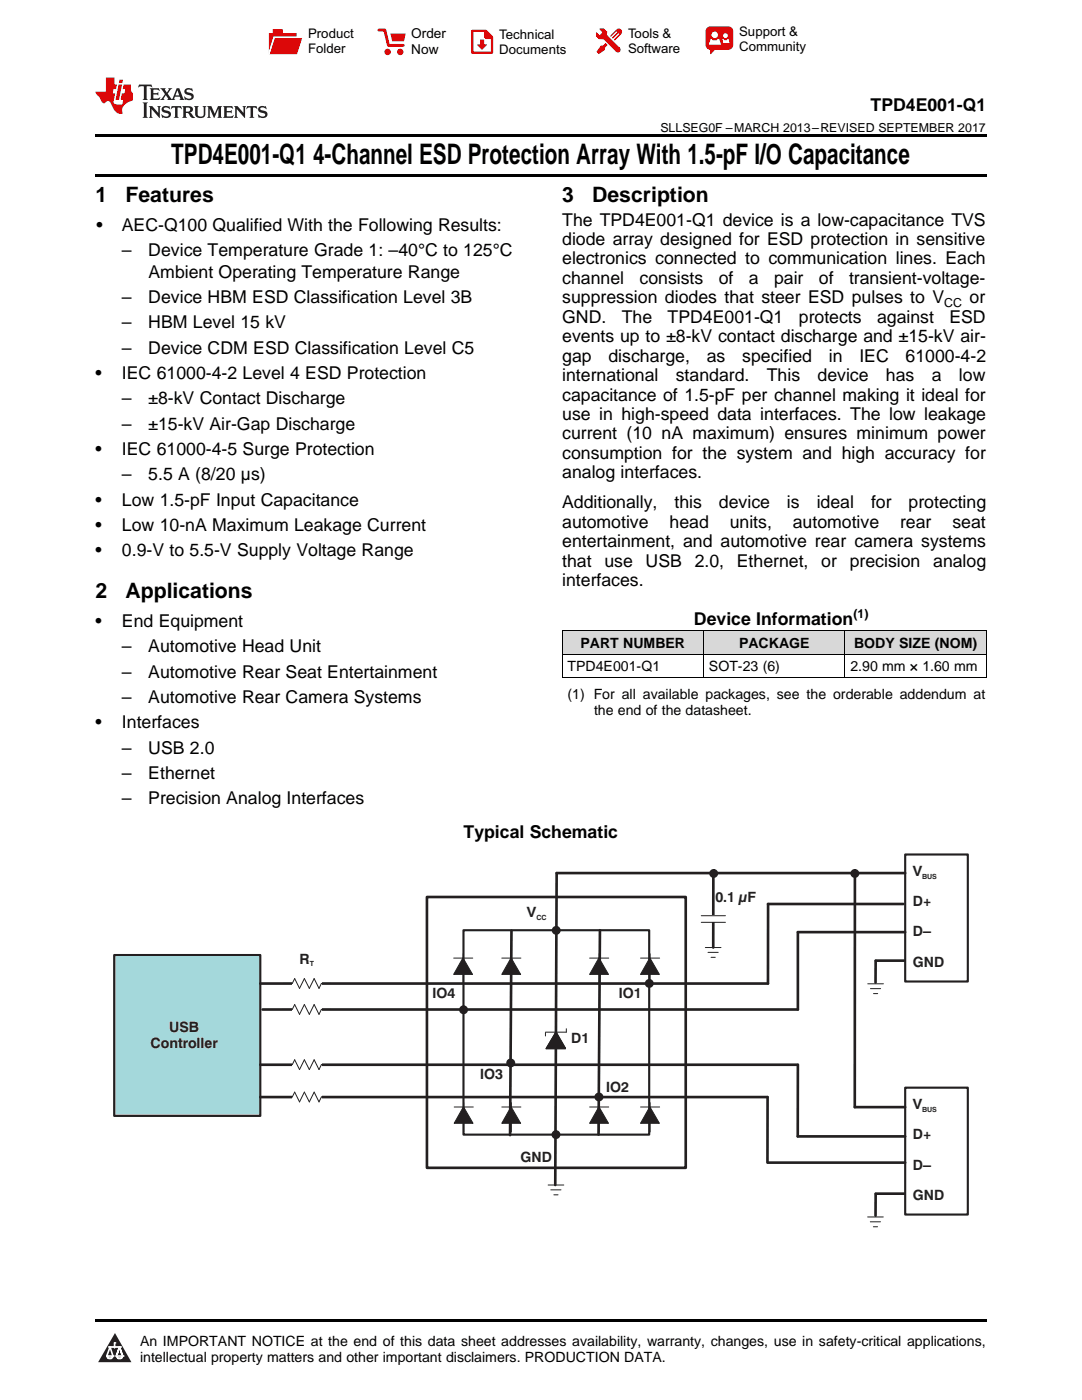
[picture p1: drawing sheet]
<svg xmlns="http://www.w3.org/2000/svg" width="216mm" height="279mm" viewBox="0 0 216 279" stroke-linecap="round" stroke-linejoin="round" font-family="sans-serif">
<g fill="#d8d8d8">
<path d="M112.2 125.9h28.2v4.7h-28.2z"/>
<path d="M140.4 125.9h28.2v4.7h-28.2z"/>
<path d="M168.6 125.9h28.2v4.7h-28.2z"/>
</g>
<path d="M22.9 266l3.3 5.9h-6.6z" fill="#231f20"/>
<path d="M21.3 270.6h1.2l-.3 .5h-.3a.53 .53 0 0 1-.6-.5z" fill-rule="evenodd" fill="#fff"/>
<path d="M21.3 270.6h1.2l-.3 .5h-.3a.53 .53 0 0 1-.6-.5z" fill="none" stroke="#231f20" stroke-width=".33"/>
<path d="M21.3 270.6l1.2 .1-.3 .4h-.5z" fill="none" stroke="#fff" stroke-width=".33"/>
<path d="M22.9 268.9h.1" fill="none" stroke="#fff" stroke-width=".33"/>
<path d="M22.9 268v.9z" fill="#fff"/>
<path d="M22.9 268v.9z" fill="none" stroke="#fff" stroke-width=".33"/>
<circle cx="22.9" cy="268" r=".16" fill="#fff"/>
<path d="M21.8 268.8h.1" fill="none" stroke="#fff" stroke-width=".33"/>
<path d="M21.8 268.8h2.2z" fill="#fff"/>
<path d="M21.8 268.8h2.2z" fill="none" stroke="#fff" stroke-width=".33"/>
<circle cx="24" cy="268.8" r=".16" fill="#fff"/>
<path d="M23.2 270.6h.1" fill="none" stroke="#fff" stroke-width=".33"/>
<path d="M23.8 268.8l-.6 1.8z" fill="#fff"/>
<path d="M23.8 268.8l-.6 1.8z" fill="none" stroke="#fff" stroke-width=".33"/>
<path d="M23.8 268.8l.7 1.8z" fill="#fff"/>
<path d="M23.8 268.8l.7 1.8z" fill="none" stroke="#fff" stroke-width=".33"/>
<path d="M24.4 270.6h.1" fill="none" stroke="#fff" stroke-width=".33"/>
<circle cx="21.3" cy="270.6" r=".16" fill="#fff"/>
<path d="M22 268.8l-.7 1.8z" fill="#fff"/>
<path d="M22 268.8l-.7 1.8z" fill="none" stroke="#fff" stroke-width=".33"/>
<path d="M22 268.8l.5 1.8z" fill="#fff"/>
<path d="M22 268.8l.5 1.8z" fill="none" stroke="#fff" stroke-width=".33"/>
<circle cx="22.5" cy="270.6" r=".16" fill="#fff"/>
<path d="M23.3 270.6h1.2a.63 .63 0 0 1-.6 .5 .63 .63 0 0 1-.6-.5z" fill-rule="evenodd" fill="#fff"/>
<path d="M23.3 270.6h1.2a.63 .63 0 0 1-.6 .5 .63 .63 0 0 1-.6-.5z" fill="none" stroke="#231f20" stroke-width=".33"/>
<path d="M23.3 270.6h1.2l-.4 .5h-.5z" fill="none" stroke="#fff" stroke-width=".33"/>
<path d="M23.2 270.6h.1" fill="none" stroke="#fff" stroke-width=".33"/>
<circle cx="24.5" cy="270.6" r=".16" fill="#fff"/>
<path d="M19 263.2h177.8v.5h-177.8z" fill="#000"/>
<path d="M85.2 179h51.6v54.1h-51.6z" fill="none" stroke="#231f20" stroke-width=".53"/>
<path d="M92.5 185.6h37v40.8h-37z" fill="none" stroke="#231f20" stroke-width=".42"/>
<path d="M22.8 190.6h29.1v32.1h-29.1z" fill-rule="evenodd" fill="#a4d8db"/>
<path d="M22.8 190.6h29.1v32.1h-29.1z" fill="none" stroke="#231f20" stroke-width=".42"/>
<path d="M140.7 189.1h3.2M141.3 190.1h2M141.9 191.1h.8M109.4 236.5h3.1M109.9 237.5h2M110.5 238.5h.9" fill="none" stroke="#231f20" stroke-width=".2"/>
<path d="M110.9 205.9l2 3.3h-3.9z" fill="#231f20"/>
<path d="M108.8 206.1v.7M110.9 206l1.9 3.3h-3.8zM110.9 204.7v5.2M110.9 205.9l2 3.3h-3.9zM113 205.3v.7h-4.2" fill="none" stroke="#231f20" stroke-width=".2"/>
<path d="M92.5 220.9l1.9 3.3h-3.8z" fill="#231f20"/>
<path d="M90.6 220.9h3.8M92.5 220.9l1.9 3.3h-3.8zM92.5 220.1v5.8" fill="none" stroke="#231f20" stroke-width=".2"/>
<path d="M92.4 191.2l1.9 3.3h-3.8z" fill="#231f20"/>
<path d="M90.5 191.2h3.8M92.4 191.2l1.9 3.3h-3.8zM92.4 190.3v5.9" fill="none" stroke="#231f20" stroke-width=".2"/>
<path d="M129.7 220.9l1.9 3.3h-3.8z" fill="#231f20"/>
<path d="M127.8 220.9h3.8M129.7 220.9l1.9 3.3h-3.8zM129.7 220.1v5.8" fill="none" stroke="#231f20" stroke-width=".2"/>
<path d="M119.5 220.9l1.9 3.3h-3.7z" fill="#231f20"/>
<path d="M117.7 220.9h3.8M119.5 220.9l1.9 3.3h-3.7zM119.6 220.1v5.8" fill="none" stroke="#231f20" stroke-width=".2"/>
<path d="M102 220.9l1.9 3.3h-3.8z" fill="#231f20"/>
<path d="M100.1 220.9h3.8M102 220.9l1.9 3.3h-3.8zM102 220.1v5.8" fill="none" stroke="#231f20" stroke-width=".2"/>
<path d="M129.7 191.2l1.9 3.3h-3.8z" fill="#231f20"/>
<path d="M127.8 191.2h3.8M129.7 191.2l1.9 3.3h-3.8zM129.7 190.3v5.9" fill="none" stroke="#231f20" stroke-width=".2"/>
<path d="M119.5 191.2l1.9 3.3h-3.7z" fill="#231f20"/>
<path d="M117.7 191.2h3.8M119.5 191.2l1.9 3.3h-3.7zM119.6 190.3v5.9" fill="none" stroke="#231f20" stroke-width=".2"/>
<path d="M102 191.2l1.9 3.3h-3.8z" fill="#231f20"/>
<path d="M100.1 191.2h3.8M102 191.2l1.9 3.3h-3.8zM102 190.3v5.9M173.2 196.3h3.1M173.7 197.3h2M174.3 198.3h.8M173.1 242.9h3.2M173.7 243.8h2M174.3 244.8h.8" fill="none" stroke="#231f20" stroke-width=".2"/>
<g fill="none" stroke="#231f20" stroke-width=".53">
<path d="M142.3 174.3v14.8M170.6 174.2v46.8h10M180.6 174.2h-69.5l-.3 62.3M102.1 185.7l-.3 40.8M119.7 185.6l-.3 40.8M174.7 191.7v4.4M174.8 191.7h5.7M180.3 180.4h-27l-.1 15.9h-101.3M180.6 186h-21.4v15.5h-106.8M51.9 218.9h101.3l-.1 13.1M51.9 212.5h107.3v14.3h21.4M153.3 232h27.3"/>
<path d="M180.4 238.2h-5.7v4.4"/>
</g>
<path d="M180.6 170.5h12.5v25.4h-12.5zM180.6 217.1h12.5v25.3h-12.5z" fill="none" stroke="#231f20" stroke-width=".42"/>
<circle cx="110.9" cy="226.4" r=".72" fill="#231f20"/>
<circle cx="110.9" cy="226.4" r=".72" fill="none" stroke="#231f20" stroke-width=".34"/>
<circle cx="119.5" cy="218.9" r=".72" fill="#231f20"/>
<circle cx="119.5" cy="218.9" r=".72" fill="none" stroke="#231f20" stroke-width=".34"/>
<circle cx="129.6" cy="196.3" r=".72" fill="#231f20"/>
<circle cx="129.6" cy="196.3" r=".72" fill="none" stroke="#231f20" stroke-width=".34"/>
<circle cx="101.9" cy="212.1" r=".72" fill="#231f20"/>
<circle cx="101.9" cy="212.1" r=".72" fill="none" stroke="#231f20" stroke-width=".34"/>
<circle cx="111" cy="185.7" r=".72" fill="#231f20"/>
<circle cx="111" cy="185.7" r=".72" fill="none" stroke="#231f20" stroke-width=".34"/>
<circle cx="92.5" cy="201.5" r=".72" fill="#231f20"/>
<circle cx="92.5" cy="201.5" r=".72" fill="none" stroke="#231f20" stroke-width=".34"/>
<circle cx="119.6" cy="193.3" r=".72" fill="#231f20"/>
<circle cx="119.6" cy="193.3" r=".72" fill="none" stroke="#231f20" stroke-width=".34"/>
<circle cx="142.4" cy="174.3" r=".72" fill="#231f20"/>
<circle cx="142.4" cy="174.3" r=".72" fill="none" stroke="#231f20" stroke-width=".34"/>
<circle cx="170.6" cy="174.3" r=".72" fill="#231f20"/>
<circle cx="170.6" cy="174.3" r=".72" fill="none" stroke="#231f20" stroke-width=".34"/>
<path d="M58.3 195.3h5.9v2h-5.9z" fill-rule="evenodd" fill="#fff"/>
<path d="M56.4 196.3h1.9l.5-1 1 2 .9-2 1 2 1-2 1 2 .4-1h2" fill="none" stroke="#231f20" stroke-width=".2"/>
<path d="M58.3 211.6h5.9v1.9h-5.9z" fill-rule="evenodd" fill="#fff"/>
<path d="M56.4 212.5h1.9l.5-1 1 2 .9-2 1 2 1-2 1 2 .4-1h2" fill="none" stroke="#231f20" stroke-width=".2"/>
<path d="M58.3 200.5h5.9v2h-5.9z" fill-rule="evenodd" fill="#fff"/>
<path d="M56.4 201.4h1.9l.5-.9 1 1.9 .9-1.9 1 1.9 1-1.9 1 1.9 .4-1h2" fill="none" stroke="#231f20" stroke-width=".2"/>
<path d="M58.3 218h5.9v1.9h-5.9z" fill-rule="evenodd" fill="#fff"/>
<path d="M56.4 218.9h1.9l.5-.9 1 1.9 .9-1.9 1 1.9 1-1.9 1 1.9 .4-1h2" fill="none" stroke="#231f20" stroke-width=".2"/>
<path d="M140.9 182.8h2.7v1.2h-2.7z" fill-rule="evenodd" fill="#fff"/>
<path d="M139.9 182.8h4.9M139.9 184.1h4.9" fill="none" stroke="#231f20" stroke-width=".2"/>
<path d="M112.2 135.2h84.6M112.2 130.5h84.6M112.2 125.9h84.6M112.2 125.9v9.4M140.4 125.9v9.4M168.6 125.9v9.4M196.8 125.9v9.4" fill="none" stroke="#000" stroke-width=".2"/>
<path d="M19 34.8h177.8v.5h-177.8zM19 26.8h177.8v.6h-177.8zM112.2 135.2l.1 .1zM168.5 135.2l.1 .1zM196.7 135.2l.1 .1z" fill="#000"/>
<path d="M27.7 16.9l-.1 .6 .6-.3h.5v.2v2.2l-.2 .4h1l-.2-.4v-2.2v-.2h.5l.6 .3-.2-.6zM29.9 17.6l.2 .4v1.6l-.2 .4h1.9l.1-.6a1.09 1.09 0 0 1-1.3 .1v-.6h.6l.4 .2v-.7l-.2 .2h-.8v-.6l.2-.1a1.01 1.01 0 0 1 1 .3l-.1-.6zM32 17.6l.9 1.2-1 1.2h.9l-.2-.3 .5-.7 .5 .7-.3 .3h1.7l-.2-.3 .1-.4h1l.1 .4-.2 .3h1l-.3-.4-.7-2h-.5l-1 2.2-.8-1.1 .9-1.1h-.9l.2 .2-.4 .7-.4-.7 .2-.2zM35.4 18l.4 1h-.8zM37 17.7a.66 .66 0 0 0-.2 .8 .66 .66 0 0 0 .6 .4l.7 .2 .1 .2a.8 .8 0 0 1-.7 .4 .8 .8 0 0 1-.7-.5l.1 .8 .2-.2a.94 .94 0 0 0 1.1 .1 .94 .94 0 0 0 .4-.9 1.48 1.48 0 0 0-1.3-.6v-.4a1.1 1.1 0 0 1 1.2 .2l-.2-.6-.2 .1-.5-.1zM28.5 20.4l.2 .4v2.3l-.2 .4h1l-.2-.4v-2.3l.2-.4zM29.7 21.2l.2 .4v1.5l-.2 .4h.8l-.3-.4 .1-1.3 1.6 1.8v-2l.2-.4h-.7l.2 .2v1.1l-1.2-1.3zM32.5 21.3a.66 .66 0 0 0-.2 .8 .66 .66 0 0 0 .6 .4l.6 .2 .2 .2a.8 .8 0 0 1-.8 .4 .8 .8 0 0 1-.7-.5l.2 .7 .2-.1a.94 .94 0 0 0 1 .1 .94 .94 0 0 0 .5-1 1.47 1.47 0 0 0-1.3-.6l-.1-.3a1.1 1.1 0 0 1 1.3 .2l-.2-.6-.2 .1-.5-.2zM34.3 21.2l-.2 .6a.64 .64 0 0 1 .8-.3v1.6l-.2 .4h1l-.3-.4 .1-1.6a.66 .66 0 0 1 .8 .3l-.2-.6zM36.3 21.2l.3 .4v1.5l-.3 .4h1l-.2-.2v-.7h.5l.1 .1a.8 .8 0 0 0 1.2 .7l-1-1a.62 .62 0 0 0 .6-.5 .62 .62 0 0 0-.6-.7zM37.1 21.5h.1a.48 .48 0 0 1 .6 0 .48 .48 0 0 1 .1 .6l-.2 .1-.6 .1zM38.7 21.2l.2 .2a2.29 2.29 0 0 0 .4 2 1.05 1.05 0 0 0 1.7-.7v-1.3l.2-.2h-.8l.2 .4v1.1a.61 .61 0 0 1-.6 .6 .61 .61 0 0 1-.6-.6v-1.1l.3-.4zM41.3 21.2l.3 .4v1.5l-.3 .4h.8l-.2-.4v-1.4l.8 1.9 .9-1.9v1.4l-.2 .4h.9l-.2-.4v-1.5l.2-.4h-.8l-.7 1.5-.6-1.5zM44.5 21.2l.2 .4v1.5l-.2 .4h1.9l.2-.6a1.1 1.1 0 0 1-1.4 .2v-.7h.6l.4 .2v-.6l-.2 .1-.8 .1v-.6l.2-.1a1.02 1.02 0 0 1 1.1 .2l-.2-.5zM46.7 21.2l.2 .4v1.5l-.2 .4h.8l-.3-.4 .1-1.3 1.6 1.8v-2l.2-.4h-.7l.2 .2v1.1l-1.2-1.3zM49.3 21.2l-.1 .6a.64 .64 0 0 1 .8-.3v1.6l-.3 .4h1l-.2-.4v-1.6a.66 .66 0 0 1 .8 .3l-.1-.6zM51.7 21.3a.66 .66 0 0 0-.2 .7 .66 .66 0 0 0 .7 .5l.6 .2 .1 .2a.8 .8 0 0 1-.7 .4 .8 .8 0 0 1-.7-.5l.1 .7 .2-.1a.94 .94 0 0 0 1.1 .1 .94 .94 0 0 0 .4-1 1.48 1.48 0 0 0-1.2-.6l-.1-.3a1.1 1.1 0 0 1 1.2 .2l-.2-.6-.1 .1-.6-.2z" fill="#231f20"/>
<path d="M21.1 15.5v2.8h-2v.4l.9 .9a.96 .96 0 0 0 1 1 .59 .59 0 0 1 .5-.4 .59 .59 0 0 1 .5 .3l.4 .8a1.61 1.61 0 0 0 2.1 1.3 1.63 1.63 0 0 1 1.1-2.2l.9-.3v-1.5a1.6 1.6 0 0 1-.4-1.7h-1.4l-.2 .9h.5l-.2 .8h-.5l-.2 1v.3h.5l-.2 .9h-.7a.74 .74 0 0 1-1-.6l.3-1.6h-.5l.2-.8h.5l.1-.9h-.4v-1.4zM23.7 16.9l-.7 3h.8l.6-3zM23.8 15.9l-.1 .7h.7l.2-.7z" fill="#ee1d23"/>
<g fill="#d60000">
<path d="M54.4 5.8h2v.8h2.8v4.2h-5.5v-4.2h.7z" fill-rule="evenodd"/>
<path d="M54.7 7.5h5.6l-1 3.3h-5.6z" fill-rule="evenodd"/>
</g>
<path d="M54.6 7.4h5.8l-.1 .1h-5.5l-1.1 3.3z" fill-rule="evenodd" fill="#fff"/>
<path d="M54.6 7.4h5.8l-.1 .1h-5.5l-1.1 3.3z" fill="none" stroke="#fff" stroke-width=".2"/>
<path d="M75.6 6h1.2l.7 3.1h3" fill="none" stroke="#d60000" stroke-width=".56"/>
<g fill="#d60000">
<path d="M77.9 6.7h3.1l-.4 1.5h-2.3z" fill-rule="evenodd"/>
<circle cx="77.3" cy="10.4" r=".64"/>
<circle cx="79.9" cy="10.4" r=".64"/>
</g>
<path d="M94.2 6.2h2.7l1.3 1.2v3.1h-4z" fill="none" stroke="#d60000" stroke-width=".44"/>
<g fill="#d60000">
<path d="M95.8 7.9h.8v1h.6l-1 1.1-1-1v-.1h.6z" fill-rule="evenodd"/>
<path d="M96.6 6.2h.3l1.3 1.2v.4h-1.3l-.3-.4z" fill-rule="evenodd"/>
<path d="M119.6 5.7h.9l.6 .6 .1 .7 2.5 2.5-.8 .8-2.3-2.3-1.1-.2-.6-.6v-.8l.7 .6 .5-.4v-.2l-.4-.5z" fill-rule="evenodd"/>
<path d="M119.9 9.1h.4l.5-.5 .4 .4-.5 .5v.4l-1.2 .9-.5-.5z" fill-rule="evenodd"/>
<path d="M123 5.9a.67 .67 0 0 1 .9 0 .67 .67 0 0 1 0 .9z" fill-rule="evenodd"/>
<path d="M123 5.9l.9 .9-1.2 1.2h-.2l.1-.2 .9-.9 .1-.2h-.3l-.9 1h-.2v-.2l.9-1 .1-.2h-.3l-.9 1h-.2v-.2z" fill-rule="evenodd"/>
<circle cx="123.3" cy="9.9" r=".54"/>
</g>
<path d="M121.1 6.3l-.1 .7" fill="none" stroke="#d60000" stroke-width=".2"/>
<g fill="#d60000">
<path d="M141.1 5.5l.6-.2h3.6a.95 .95 0 0 1 1 .9v2.8a.95 .95 0 0 1-1 .9h-3.6a.95 .95 0 0 1-.9-.9v-2.8z" fill-rule="evenodd"/>
<path d="M141.7 9.9h.9l-.7 .9h-.2z" fill-rule="evenodd"/>
</g>
<g fill="#fff">
<path d="M144.3 8.6h1.3z"/>
<path d="M141.8 7.8h.3l.1 .2h.8l.2-.2h.3l.4 1.1h-2.5z" fill-rule="evenodd"/>
<path d="M144.2 7.8h.2l.2 .2h.4l.2-.2h.2l.2 .8h-1.3z" fill-rule="evenodd"/>
<circle cx="142.6" cy="6.9" r=".65"/>
<circle cx="144.8" cy="7.1" r=".48"/>
</g>
<g font-size="5.6">
<text x="34.2" y="32.8">TPD4E001-Q1</text>
<text x="62.5" y="32.8">4-Channel ESD Protection Array With 1.5-pF I/O Capacitance</text>
</g>
<g font-size="4.2">
<text x="19" y="40.4">1</text>
<text x="25" y="40.4">Features</text>
<text x="112.2" y="40.4">3</text>
<text x="118.2" y="40.4">Description</text>
<text x="19" y="119.3">2</text>
<text x="25" y="119.3">Applications</text>
</g>
<g font-size="3.5">
<text x="173.7" y="22.2">TPD4E001-Q1</text>
<text x="19.2" y="46.1">•</text>
<text x="24.3" y="46.1">AEC-Q100 Qualified With the Following Results:</text>
<text x="112.2" y="45">The TPD4E001-Q1 device is a low-capacitance TVS</text>
<text x="24.3" y="51.2">–</text>
<text x="29.6" y="51.2">Device Temperature Grade 1: –40°C to 125°C</text>
<text x="112.2" y="48.9">diode array designed for ESD protection in sensitive</text>
<text x="112.2" y="52.8">electronics connected to communication lines. Each</text>
<text x="29.6" y="55.4">Ambient Operating Temperature Range</text>
<text x="112.2" y="56.7">channel</text>
<text x="127.6" y="56.7">consists</text>
<text x="143.4" y="56.7">of</text>
<text x="149.4" y="56.7">a</text>
<text x="154.5" y="56.7">pair</text>
<text x="163.4" y="56.7">of</text>
<text x="169.4" y="56.7">transient-voltage-</text>
<text x="24.3" y="60.5">–</text>
<text x="24.3" y="65.5">–</text>
<text x="29.6" y="60.5">Device HBM ESD Classification Level 3B</text>
<text x="29.6" y="65.5">HBM Level 15 kV</text>
<text x="112.2" y="60.5">suppression diodes that steer ESD pulses to V</text>
<text x="112.2" y="64.4">GND.</text>
<text x="124.1" y="64.4">The</text>
<text x="133.2" y="64.4">TPD4E001-Q1</text>
<text x="159.4" y="64.4">protects</text>
<text x="175" y="64.4">against</text>
<text x="189.4" y="64.4">ESD</text>
<text x="193.5" y="60.5">or</text>
<text x="24.3" y="70.6">–</text>
<text x="29.6" y="70.6">Device CDM ESD Classification Level C5</text>
<text x="112.2" y="68.3">events up to ±8-kV contact discharge and ±15-kV air-</text>
<text x="19" y="75.6">•</text>
<text x="24.3" y="75.6">IEC 61000-4-2 Level 4 ESD Protection</text>
<text x="112.2" y="72.2">gap</text>
<text x="112.2" y="76.1">international</text>
<text x="121.4" y="72.2">discharge,</text>
<text x="134.8" y="76.1">standard.</text>
<text x="141" y="72.2">as</text>
<text x="148.1" y="72.2">specified</text>
<text x="153" y="76.1">This</text>
<text x="163.1" y="76.1">device</text>
<text x="165.4" y="72.2">in</text>
<text x="171.5" y="72.2">IEC</text>
<text x="176.8" y="76.1">has</text>
<text x="180.7" y="72.2">61000-4-2</text>
<text x="185.9" y="76.1">a</text>
<text x="191.3" y="76.1">low</text>
<text x="24.3" y="80.7">–</text>
<text x="29.6" y="80.7">±8-kV Contact Discharge</text>
<text x="112.2" y="79.9">capacitance of 1.5-pF per channel making it ideal for</text>
<text x="112.2" y="83.8">use in high-speed data interfaces. The low leakage</text>
<text x="24.3" y="85.8">–</text>
<text x="29.6" y="85.8">±15-kV Air-Gap Discharge</text>
<text x="112.2" y="87.7">current (10 nA maximum) ensures minimum power</text>
<text x="19" y="90.8">•</text>
<text x="24.3" y="90.8">IEC 61000-4-5 Surge Protection</text>
<text x="24.3" y="95.9">–</text>
<text x="29.6" y="95.9">5.5 A (8/20 µs)</text>
<text x="112.2" y="91.6">consumption for the system and high accuracy for</text>
<text x="112.2" y="95.5">analog interfaces.</text>
<text x="19" y="100.9">•</text>
<text x="24.3" y="100.9">Low 1.5-pF Input Capacitance</text>
<text x="112.2" y="101.4">Additionally,</text>
<text x="134.6" y="101.4">this</text>
<text x="143.5" y="101.4">device</text>
<text x="157" y="101.4">is</text>
<text x="163" y="101.4">ideal</text>
<text x="173.8" y="101.4">for</text>
<text x="181.3" y="101.4">protecting</text>
<text x="19" y="105.9">•</text>
<text x="24.3" y="105.9">Low 10-nA Maximum Leakage Current</text>
<text x="112.2" y="105.3">automotive</text>
<text x="133.6" y="105.3">head</text>
<text x="145.6" y="105.3">units,</text>
<text x="158.2" y="105.3">automotive</text>
<text x="179.6" y="105.3">rear</text>
<text x="190" y="105.3">seat</text>
<text x="19" y="110.9">•</text>
<text x="24.3" y="110.9">0.9-V to 5.5-V Supply Voltage Range</text>
<text x="112.2" y="109.2">entertainment, and automotive rear camera systems</text>
<text x="112.2" y="113.1">that</text>
<text x="120.6" y="113.1">use</text>
<text x="128.8" y="113.1">USB</text>
<text x="138.6" y="113.1">2.0,</text>
<text x="147" y="113.1">Ethernet,</text>
<text x="163.9" y="113.1">or</text>
<text x="169.5" y="113.1">precision</text>
<text x="186.2" y="113.1">analog</text>
<text x="112.2" y="116.9">interfaces.</text>
<text x="19" y="125.1">•</text>
<text x="24.3" y="125.1">End Equipment</text>
<text x="138.5" y="124.7">Device Information</text>
<text x="24.3" y="130.1">–</text>
<text x="29.6" y="130.1">Automotive Head Unit</text>
<text x="24.3" y="135.2">–</text>
<text x="29.6" y="135.2">Automotive Rear Seat Entertainment</text>
<text x="24.3" y="140.3">–</text>
<text x="29.6" y="140.3">Automotive Rear Camera Systems</text>
<text x="19" y="145.3">•</text>
<text x="24.3" y="145.3">Interfaces</text>
<text x="24.3" y="150.4">–</text>
<text x="24.3" y="155.5">–</text>
<text x="29.6" y="150.4">USB 2.0</text>
<text x="29.6" y="155.5">Ethernet</text>
<text x="24.3" y="160.5">–</text>
<text x="29.6" y="160.5">Precision Analog Interfaces</text>
<text x="92.5" y="167.3">Typical Schematic</text>
</g>
<g font-size="2.8">
<text x="115.8" y="129.3">PART NUMBER</text>
<text x="147.5" y="129.3">PACKAGE</text>
<text x="170.4" y="129.3">BODY SIZE (NOM)</text>
<text x="113.2" y="134">TPD4E001-Q1</text>
<text x="141.5" y="134">SOT-23 (6)</text>
<text x="169.7" y="134">2.90 mm × 1.60 mm</text>
<text x="113.2" y="139.5">(1) For all available packages, see the orderable addendum at</text>
<text x="118.5" y="142.7">the end of the datasheet.</text>
<text x="27.9" y="268.6">An IMPORTANT NOTICE at the end of this data sheet addresses availability, warranty, changes, use in safety-critical applications,</text>
<text x="27.9" y="271.8">intellectual property matters and other important disclaimers. PRODUCTION DATA.</text>
</g>
<g font-size="2.8" fill="#231f20">
<text x="142.7" y="180">0.1 µF</text>
<text x="182.1" y="174.8">V</text>
<text x="105.2" y="183">V</text>
<text x="182.1" y="180.8">D+</text>
<text x="182.1" y="186.9">D–</text>
<text x="59.8" y="192.3">R</text>
<text x="182.1" y="192.9">GND</text>
<text x="86.3" y="199.2">IO4</text>
<text x="123.5" y="199.3">IO1</text>
<text x="30" y="209.2">Controller</text>
<text x="33.8" y="205.9">USB</text>
<text x="114" y="208.2">D1</text>
<text x="95.8" y="215.3">IO3</text>
<text x="121" y="217.9">IO2</text>
<text x="182.1" y="221.3">V</text>
<text x="182.1" y="227.4">D+</text>
<text x="103.9" y="231.8">GND</text>
<text x="182.1" y="233.4">D–</text>
<text x="182.1" y="239.4">GND</text>
</g>
<g font-size="2.7">
<text x="82.1" y="7.7">Order</text>
<text x="82.1" y="10.7">Now</text>
</g>
<g font-size="2.6">
<text x="61.5" y="7.6">Product</text>
<text x="61.5" y="10.6">Folder</text>
<text x="99.6" y="7.8">Technical</text>
<text x="99.6" y="10.8">Documents</text>
<text x="125.3" y="7.6">Tools &amp;</text>
<text x="125.3" y="10.6">Software</text>
<text x="147.5" y="7.2">Support &amp;</text>
<text x="147.5" y="10.2">Community</text>
</g>
<g font-size="2.5">
<text x="131.8" y="26.3">SLLSEG0F –MARCH 2013–REVISED SEPTEMBER 2017</text>
<text x="188.4" y="61.2">CC</text>
<text x="170.3" y="123.3">(1)</text>
</g>
<g font-size="1.4" fill="#231f20">
<text x="184" y="175.4">BUS</text>
<text x="107" y="183.6">CC</text>
<text x="61.8" y="192.9">T</text>
<text x="184" y="221.9">BUS</text>
</g>
</svg>
